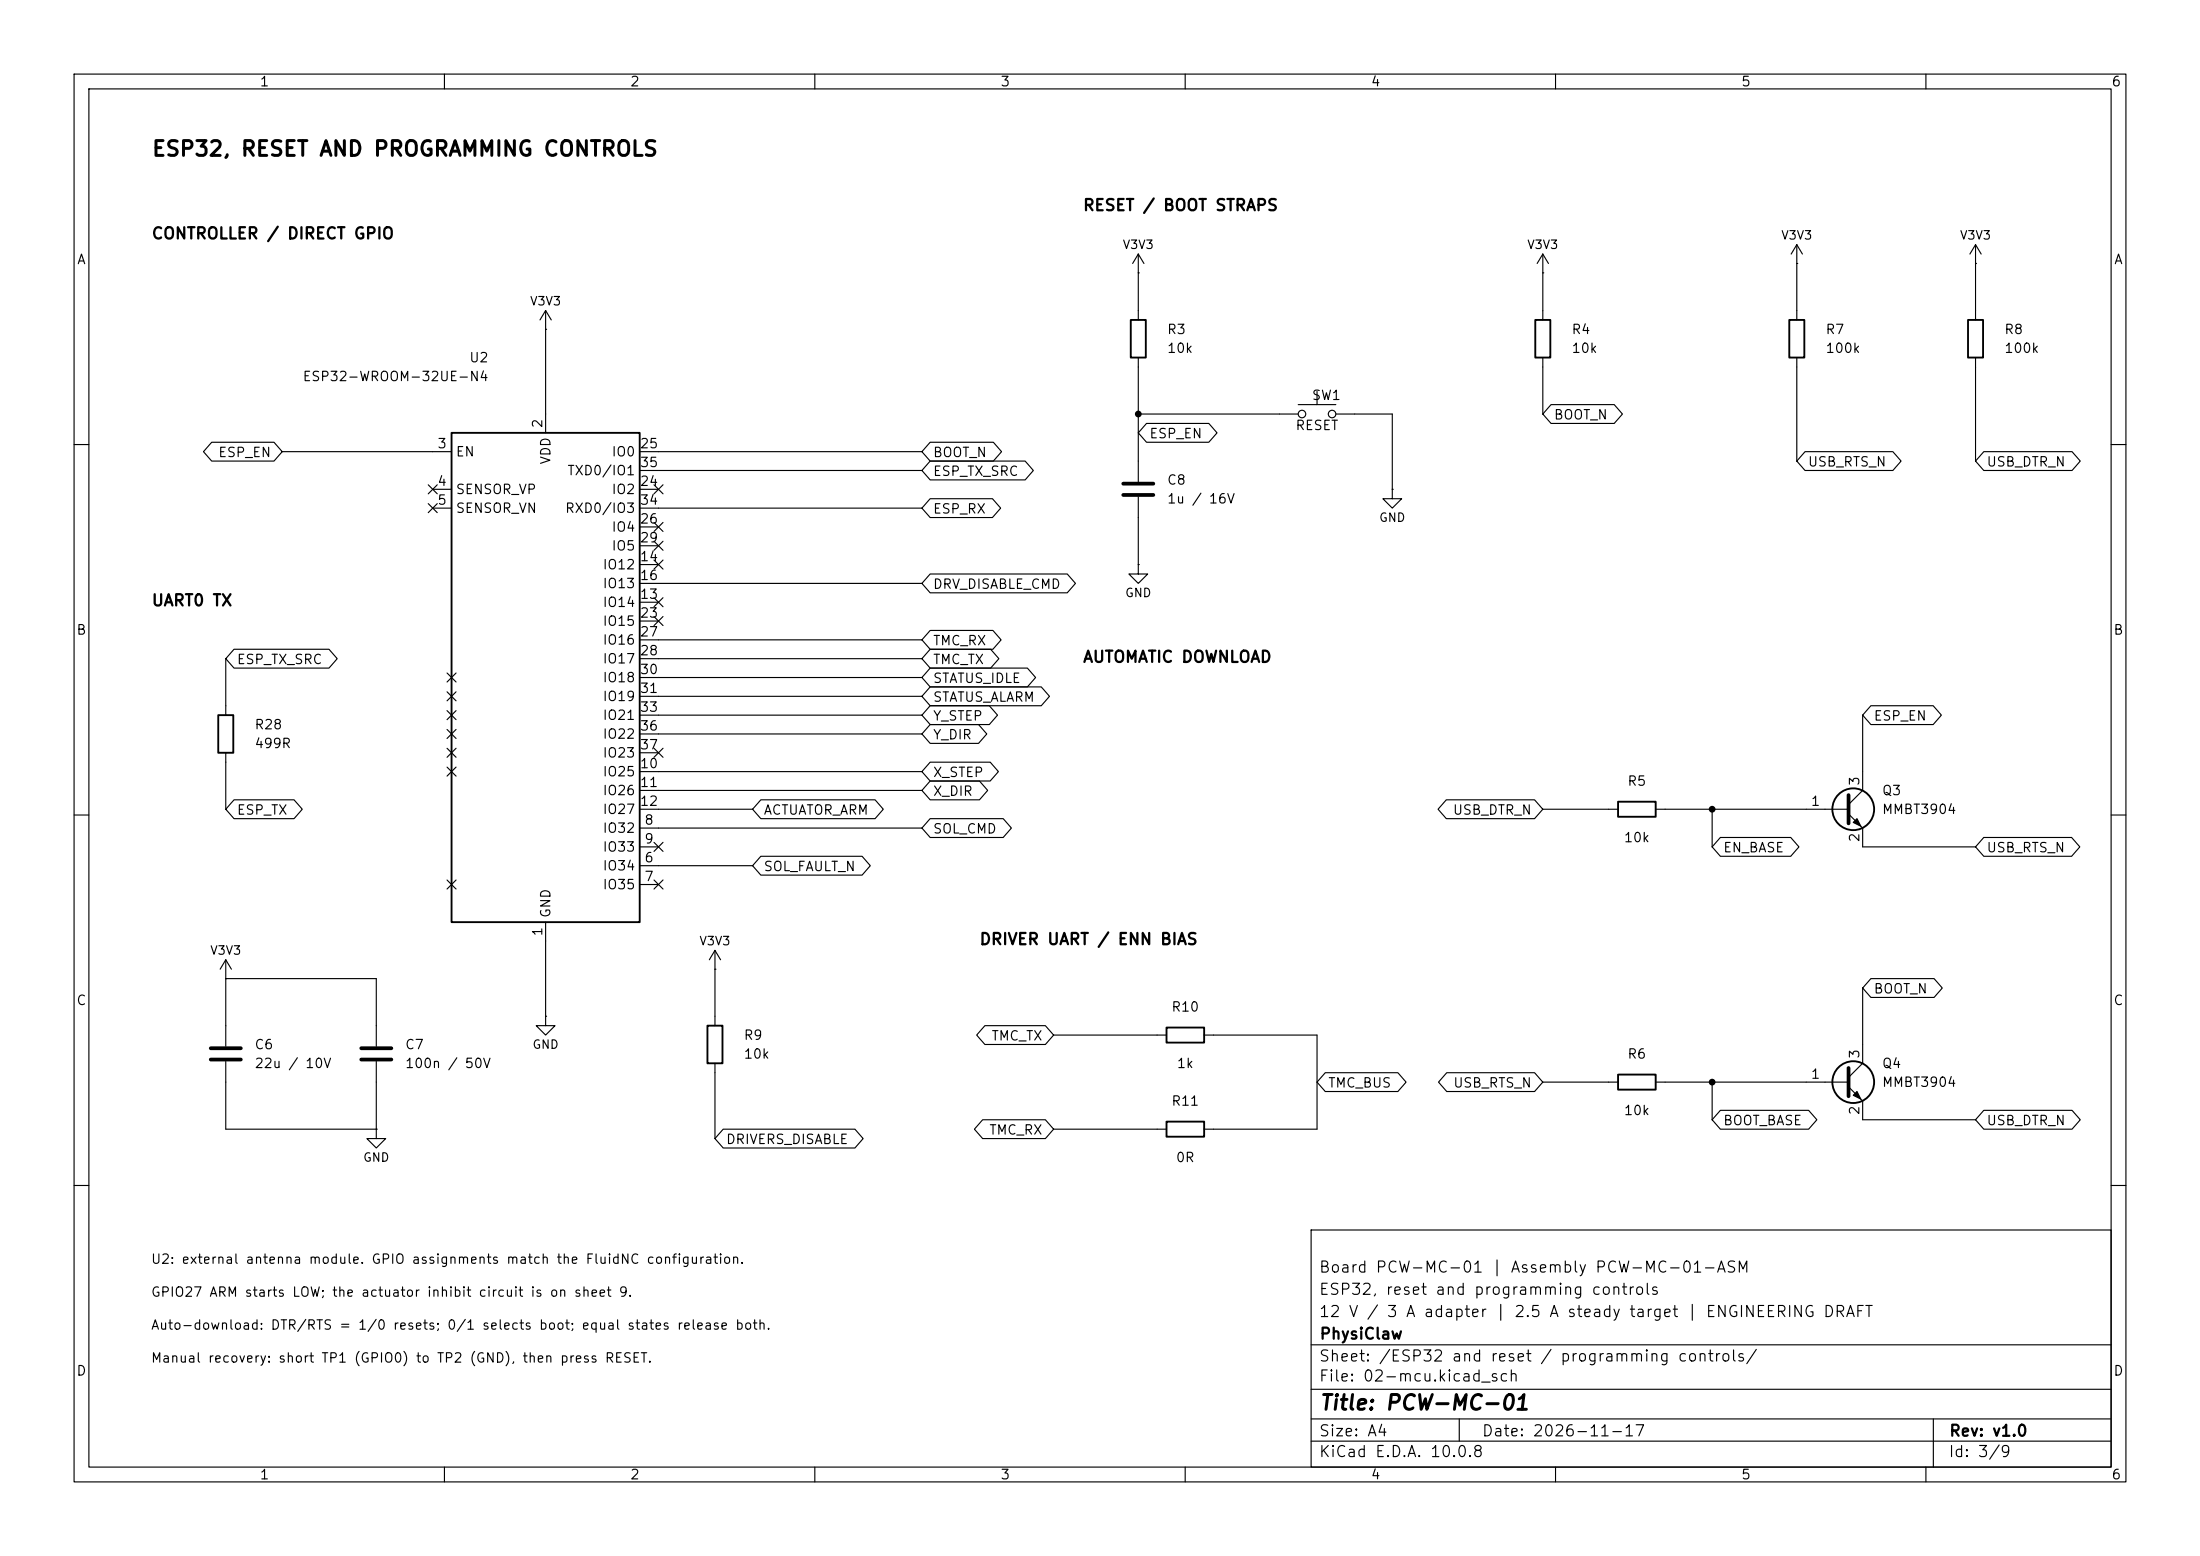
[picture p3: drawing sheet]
<svg xmlns="http://www.w3.org/2000/svg" width="297mm" height="210mm" viewBox="0 0 297 210" stroke-linecap="round" stroke-linejoin="round" font-family="sans-serif">
<g fill="none" stroke="#000" stroke-width=".15">
<path d="M10 10h277v190h-277zM12 12h273v186h-273zM60 10v2M110 10v2M160 10v2M210 10v2M260 10v2M153.7 36.8h.1M153.7 34.3l-.8 1.3M153.7 34.3l.7 1.3M153.7 34.3v8.9M208.3 36.8h.1"/>
<path d="M208.3 34.3v8.9M208.3 34.3l-.8 1.3M208.3 34.3l.7 1.3M242.6 35.6h.1M242.6 33l-.8 1.3M242.6 33l.7 1.3M242.6 33v10.2M266.7 35.6h.1M266.7 33v10.2M266.7 33l-.8 1.3M266.7 33l.8 1.3M28.6 59.7h8.4l1.1 1.3-1.1 1.2h-8.4l-1.1-1.2z"/>
<path d="M73.7 44.5h.1M73.7 41.9v16.5M73.7 41.9l-.8 1.3M73.7 41.9l.7 1.3M125.6 59.7h8.5l1.1 1.3-1.1 1.2h-8.5l-1.1-1.2zM153.7 48.3v16.7M153.7 55.9h21.6M154.8 57.1h8.4l1.1 1.3-1.1 1.3h-8.4l-1.1-1.3zM175.3 54.6h5M177.8 52.8v1.8M180.3 55.9h7.7v10.1M208.3 48.3v7.6"/>
<path d="M209.4 54.6h8.5l1.1 1.3-1.1 1.3h-8.5l-1.1-1.3zM242.6 48.3v13.9M266.7 48.3v13.9M10 60h2M38.1 61h22.9M57.8 65.4l1.2 1.2M57.8 68l1.2 1.2M58.4 66h2.6M58.4 68.6h2.6M59 65.4l-1.2 1.2M59 68l-1.2 1.2M86.4 61h38.1"/>
<path d="M86.4 66h2.5M86.4 68.6h38.1M86.4 76.2h2.5M86.4 78.7h38.1M86.4 71.1h2.5M86.4 73.7h2.5M86.4 63.5h38.1M88.3 65.4l1.2 1.2M88.3 70.5l1.2 1.2M88.3 73.1l1.2 1.2M88.3 75.6l1.2 1.2M89.5 75.6l-1.2 1.2"/>
<path d="M89.5 73.1l-1.2 1.2M89.5 65.4l-1.2 1.2M89.5 70.5l-1.2 1.2M125.6 77.5h18.5l1.1 1.2-1.1 1.3h-18.5l-1.1-1.3zM125.6 62.2h12.8l1.1 1.3-1.1 1.3h-12.8l-1.1-1.3zM125.6 67.3h8.4l1.1 1.3-1.1 1.3h-8.4l-1.1-1.3zM153.7 76.2v1.3h1.2l-1.2 1.2-1.3-1.2h1.3M153.7 76.2h.1M153.7 67.1v9.1M188 66v1.3h1.2l-1.2 1.3-1.3-1.3h1.3M188 66h.1M243.7 61h11.8l1.1 1.2-1.1 1.3h-11.8l-1.1-1.3z"/>
<path d="M267.8 61h11.9l1.1 1.2-1.1 1.3h-11.9l-1.1-1.3zM285 60h2M30.5 88.9v7.6M31.6 87.6h12.8l1.1 1.3-1.1 1.3h-12.8l-1.1-1.3zM60.4 90.8l1.2 1.2M60.4 93.4l1.2 1.2M60.4 95.9l1.2 1.2M60.4 98.5l1.2 1.2M61.6 90.8l-1.2 1.2M61.6 93.4l-1.2 1.2M61.6 95.9l-1.2 1.2M61.6 98.5l-1.2 1.2"/>
<path d="M86.4 81.3h2.5M86.4 83.8h2.5M86.4 86.4h38.1M86.4 88.9h38.1M86.4 91.4h38.1M86.4 94h38.1M86.4 96.5h38.1M86.4 99.1h38.1M88.3 83.2l1.2 1.2M88.3 80.7l1.2 1.2M89.5 83.2l-1.2 1.2M89.5 80.7l-1.2 1.2"/>
<path d="M125.6 85.1h8.4l1.2 1.3-1.2 1.2h-8.4l-1.1-1.2zM125.6 87.6h8.1l1.2 1.3-1.2 1.3h-8.1l-1.1-1.3zM125.6 90.2h13.1l1.1 1.2-1.1 1.3h-13.1l-1.1-1.3zM125.6 92.7h15l1.1 1.3-1.1 1.3h-15l-1.1-1.3zM125.6 95.2h8l1.1 1.3-1.1 1.3h-8l-1.1-1.3zM125.6 97.8h6.5l1.1 1.3-1.1 1.2h-6.5l-1.1-1.2zM251.5 96.5v10.2l-1.9 1.9M252.6 95.2h8.4l1.1 1.3-1.1 1.3h-8.4l-1.1-1.3zM10 110h2M30.5 101.6v7.6M31.6 107.9h8.1l1.1 1.3-1.1 1.3h-8.1l-1.1-1.3zM60.4 103.5l1.2 1.2"/>
<path d="M60.4 101l1.2 1.2M60.4 118.8l1.2 1.2M61.6 103.5l-1.2 1.2M61.6 101l-1.2 1.2M61.6 118.8l-1.2 1.2M86.4 116.8h15.2M86.4 119.4h2.5M86.4 111.8h38.1M86.4 114.3h2.5M86.4 104.1h38.1M86.4 106.7h38.1M86.4 109.2h15.2"/>
<path d="M86.4 101.6h2.5M88.3 118.8l1.2 1.2M88.3 113.7l1.2 1.2M88.3 101l1.2 1.2M89.5 118.8l-1.2 1.2M89.5 113.7l-1.2 1.2M89.5 101l-1.2 1.2M102.7 107.9h15.4l1.1 1.3-1.1 1.3h-15.4l-1.1-1.3zM102.7 115.6h13.7l1.1 1.2-1.1 1.3h-13.7l-1.1-1.3zM125.6 102.9h8.1l1.1 1.2-1.1 1.3h-8.1l-1.1-1.3zM125.6 105.4h6.6l1.1 1.3-1.1 1.3h-6.6l-1.1-1.3zM125.6 110.5h9.8l1.1 1.3-1.1 1.2h-9.8l-1.1-1.2z"/>
<path d="M195.3 107.9h11.9l1.1 1.3-1.1 1.3h-11.9l-1.2-1.3zM208.3 109.2h10.1M223.5 109.2h26.1M231.1 109.2v5.1M232.3 113h9.4l1.2 1.3-1.2 1.3h-9.4l-1.2-1.3zM249.6 109.9l1.9 1.9v2.5h15.2M267.8 113h11.9l1.1 1.3-1.1 1.3h-11.9l-1.1-1.3zM285 110h2M30.5 132.1h.1M30.5 129.5v11.7M30.5 129.5l-.8 1.3M30.5 129.5l.7 1.3"/>
<path d="M30.5 132.1h20.3v9.1M73.7 137.2v1.2h1.2l-1.2 1.3-1.3-1.3h1.3M73.7 137.2h.1M73.7 124.5v12.7M96.5 130.8h.1M96.5 128.3l-.7 1.2M96.5 128.3l.8 1.2M96.5 128.3v10.1M133 138.4h8.1l1.1 1.3-1.1 1.3h-8.1l-1.2-1.3zM142.2 139.7h15.3M162.6 139.7h15.2v12.7h-15.2M251.5 133.4v10.1l-1.9 1.9"/>
<path d="M252.6 132.1h8.5l1.1 1.3-1.1 1.2h-8.5l-1.1-1.2zM30.5 143.3v9.1h20.3M50.8 152.4v1.3h1.3l-1.3 1.2-1.3-1.2h1.3M50.8 152.4h.1M50.8 143.3v9.1M96.5 143.5v10.2M97.6 152.4h17.8l1.1 1.3-1.1 1.2h-17.8l-1.1-1.2zM132.7 151.1h8.4l1.1 1.3-1.1 1.3h-8.4l-1.2-1.3zM142.2 152.4h15.3M178.9 144.8h9.8l1.1 1.3-1.1 1.2h-9.8l-1.1-1.2zM195.3 144.8h11.9l1.1 1.3-1.1 1.2h-11.9l-1.1-1.2zM208.3 146.1h10.1"/>
<path d="M223.5 146.1h26.1M231.1 146.1v5M232.3 149.9h11.9l1.1 1.2-1.1 1.3h-11.9l-1.2-1.3zM249.6 146.7l1.9 1.9v2.5h15.2M267.8 149.9h11.9l1.1 1.2-1.1 1.3h-11.9l-1.1-1.3zM10 160h2M177 166h108v32h-108zM285 160h2M60 198v2M110 198v2M160 198v2M177 194.5h108"/>
<path d="M177 191.5h108M177 187.5h108M177 181.5h108M197 191.5v3M210 198v2M260 198v2M261 191.5v6.5"/>
<circle cx="175.8" cy="55.9" r=".51"/>
<circle cx="179.8" cy="55.9" r=".51"/>
</g>
<g fill="none" stroke="#000" stroke-width=".25">
<path d="M61 58.4h25.4v66.1h-25.4zM152.7 43.2h2v5.1h-2zM207.3 43.2h2v5.1h-2zM241.6 43.2h2v5.1h-2zM265.7 43.2h2v5.1h-2zM29.5 96.5h2v5.1h-2zM218.4 108.2h5.1v2h-5.1zM95.5 138.4h2v5.1h-2zM157.5 138.7h5.1v2h-5.1zM157.5 151.4h5.1v2h-5.1zM218.4 145h5.1v2.1h-5.1z"/>
<circle cx="250.2" cy="109.2" r="2.82"/>
<circle cx="250.2" cy="146" r="2.82"/>
</g>
<path d="M151.6 65.3h4.1M151.6 66.8h4.1M249.6 107.3v3.8M28.4 141.5h4.1M28.4 143h4.1M48.8 141.5h4M48.8 143h4M249.6 144.1v3.9" fill="none" stroke="#000" stroke-width=".51"/>
<path d="M250.2 111l.5-.5 .5 1zM250.2 147.8l.5-.5 .5 1z" fill="#000" stroke="#000" stroke-width=".15"/>
<g fill="#000">
<circle cx="153.7" cy="55.9" r=".46"/>
<circle cx="231.1" cy="109.2" r=".46"/>
<circle cx="231.1" cy="146.1" r=".46"/>
</g>
<g font-size="2">
<text x="20.4" y="21.6">ESP32, RESET AND PROGRAMMING CONTROLS</text>
<text x="178" y="190.8">Title: PCW-MC-01</text>
</g>
<g font-size="1.5">
<text x="146.1" y="28.8">RESET / BOOT STRAPS</text>
<text x="20.4" y="32.6">CONTROLLER / DIRECT GPIO</text>
<text x="20.4" y="82.2">UART0 TX</text>
<text x="146.1" y="89.8">AUTOMATIC DOWNLOAD</text>
<text x="132.1" y="127.9">DRIVER UART / ENN BIAS</text>
<text x="178" y="172.1">Board PCW-MC-01 | Assembly PCW-MC-01-ASM</text>
<text x="178" y="178.1">12 V / 3 A adapter | 2.5 A steady target | ENGINEERING DRAFT</text>
<text x="178" y="175.1">ESP32, reset and programming controls</text>
<text x="178" y="184.1">Sheet: /ESP32 and reset / programming controls/</text>
<text x="178" y="181.1">PhysiClaw</text>
<text x="178" y="186.8">File: 02-mcu.kicad_sch</text>
<text x="178" y="197">KiCad E.D.A. 10.0.8</text>
<text x="178" y="194.2">Size: A4</text>
<text x="200" y="194.2">Date: 2026-11-17</text>
<text x="263" y="197">Id: 3/9</text>
<text x="263" y="194.2">Rev: v1.0</text>
</g>
<g font-size="1.3">
<text x="35" y="12">1</text>
<text x="85" y="12">2</text>
<text x="135" y="12">3</text>
<text x="185" y="12">4</text>
<text x="235" y="12">5</text>
<text x="285" y="12">6</text>
<text x="10.3" y="36">A</text>
<text x="285.3" y="36">A</text>
<text x="157.5" y="45.4">R3</text>
<text x="157.5" y="48">10k</text>
<text x="212.1" y="45.4">R4</text>
<text x="212.1" y="48">10k</text>
<text x="246.4" y="45.4">R7</text>
<text x="246.4" y="48">100k</text>
<text x="270.5" y="45.4">R8</text>
<text x="270.5" y="48">100k</text>
<text x="40.8" y="51.8">ESP32-WROOM-32UE-N4</text>
<text x="63.3" y="49.2">U2</text>
<text x="73.5" y="57.9" transform="rotate(-90 73.5 57.9)">2</text>
<text x="155.1" y="59.5">ESP_EN</text>
<text x="174.8" y="58.4">RESET</text>
<text x="177" y="54.3">SW1</text>
<text x="209.7" y="56.9">BOOT_N</text>
<text x="29.4" y="62">ESP_EN</text>
<text x="59" y="60.8">3</text>
<text x="59" y="65.9">4</text>
<text x="61.4" y="61.9">EN</text>
<text x="74.6" y="62.8" transform="rotate(-90 74.6 62.8)">VDD</text>
<text x="76.5" y="64.5">TXD0/IO1</text>
<text x="82.5" y="61.9">IO0</text>
<text x="86.3" y="65.9">24</text>
<text x="86.3" y="60.8">25</text>
<text x="86.3" y="63.4">35</text>
<text x="125.9" y="64.6">ESP_TX_SRC</text>
<text x="125.9" y="62">BOOT_N</text>
<text x="157.5" y="65.7">C8</text>
<text x="244" y="63.3">USB_RTS_N</text>
<text x="268.1" y="63.3">USB_DTR_N</text>
<text x="59" y="68.4">5</text>
<text x="61.4" y="67">SENSOR_VP</text>
<text x="61.4" y="69.5">SENSOR_VN</text>
<text x="76.2" y="69.5">RXD0/IO3</text>
<text x="82.5" y="67">IO2</text>
<text x="86.3" y="71">26</text>
<text x="86.3" y="68.4">34</text>
<text x="125.9" y="69.6">ESP_RX</text>
<text x="157.5" y="68.3">1u / 16V</text>
<text x="81.3" y="77.2">IO12</text>
<text x="82.5" y="72.1">IO4</text>
<text x="82.5" y="74.6">IO5</text>
<text x="86.3" y="76.1">14</text>
<text x="86.3" y="73.5">29</text>
<text x="81.3" y="82.2">IO14</text>
<text x="81.3" y="79.7">IO13</text>
<text x="86.3" y="81.1">13</text>
<text x="86.3" y="78.6">16</text>
<text x="86.3" y="83.7">23</text>
<text x="125.9" y="79.8">DRV_DISABLE_CMD</text>
<text x="10.2" y="86">B</text>
<text x="31.9" y="90">ESP_TX_SRC</text>
<text x="81.3" y="84.8">IO15</text>
<text x="81.3" y="87.3">IO16</text>
<text x="81.3" y="89.9">IO17</text>
<text x="86.3" y="86.2">27</text>
<text x="86.3" y="88.8">28</text>
<text x="125.9" y="87.4">TMC_RX</text>
<text x="125.9" y="90">TMC_TX</text>
<text x="285.2" y="86">B</text>
<text x="81.3" y="92.4">IO18</text>
<text x="81.3" y="94.9">IO19</text>
<text x="86.3" y="91.3">30</text>
<text x="86.3" y="93.8">31</text>
<text x="125.9" y="92.5">STATUS_IDLE</text>
<text x="125.9" y="95">STATUS_ALARM</text>
<text x="34.3" y="98.8">R28</text>
<text x="34.3" y="101.3">499R</text>
<text x="81.3" y="97.5">IO21</text>
<text x="81.3" y="100">IO22</text>
<text x="86.3" y="96.4">33</text>
<text x="86.3" y="98.9">36</text>
<text x="86.3" y="101.5">37</text>
<text x="125.9" y="97.6">Y_STEP</text>
<text x="125.9" y="100.1">Y_DIR</text>
<text x="252.9" y="97.6">ESP_EN</text>
<text x="81.3" y="105.1">IO25</text>
<text x="81.3" y="107.6">IO26</text>
<text x="81.3" y="102.6">IO23</text>
<text x="86.3" y="104">10</text>
<text x="86.3" y="106.5">11</text>
<text x="125.9" y="105.2">X_STEP</text>
<text x="125.9" y="107.7">X_DIR</text>
<text x="219.6" y="106.4">R5</text>
<text x="251.3" y="106.1" transform="rotate(-90 251.3 106.1)">3</text>
<text x="254" y="107.6">Q3</text>
<text x="31.9" y="110.3">ESP_TX</text>
<text x="81.3" y="112.7">IO32</text>
<text x="81.3" y="110.2">IO27</text>
<text x="86.3" y="109.1">12</text>
<text x="86.9" y="111.6">8</text>
<text x="103" y="110.3">ACTUATOR_ARM</text>
<text x="125.9" y="112.8">SOL_CMD</text>
<text x="196" y="110.3">USB_DTR_N</text>
<text x="219.1" y="114">10k</text>
<text x="244.4" y="109.1">1</text>
<text x="251.3" y="113.8" transform="rotate(-90 251.3 113.8)">2</text>
<text x="254" y="110.2">MMBT3904</text>
<text x="81.3" y="117.8">IO34</text>
<text x="81.3" y="115.3">IO33</text>
<text x="86.9" y="116.7">6</text>
<text x="86.9" y="119.2">7</text>
<text x="86.9" y="114.2">9</text>
<text x="103" y="117.9">SOL_FAULT_N</text>
<text x="232.5" y="115.4">EN_BASE</text>
<text x="268.1" y="115.4">USB_RTS_N</text>
<text x="74.6" y="124" transform="rotate(-90 74.6 124)">GND</text>
<text x="81.3" y="120.3">IO35</text>
<text x="73.5" y="126.5" transform="rotate(-90 73.5 126.5)">1</text>
<text x="10.2" y="136">C</text>
<text x="158" y="136.9">R10</text>
<text x="252.9" y="134.4">BOOT_N</text>
<text x="285.2" y="136">C</text>
<text x="34.3" y="141.9">C6</text>
<text x="54.6" y="141.9">C7</text>
<text x="100.3" y="140.7">R9</text>
<text x="100.3" y="143.2">10k</text>
<text x="133.8" y="140.8">TMC_TX</text>
<text x="219.6" y="143.2">R6</text>
<text x="251.3" y="143" transform="rotate(-90 251.3 143)">3</text>
<text x="34.3" y="144.5">22u / 10V</text>
<text x="54.6" y="144.5">100n / 50V</text>
<text x="158" y="149.6">R11</text>
<text x="158.8" y="144.5">1k</text>
<text x="179.2" y="147.1">TMC_BUS</text>
<text x="196.1" y="147.1">USB_RTS_N</text>
<text x="244.4" y="145.9">1</text>
<text x="254" y="144.5">Q4</text>
<text x="254" y="147">MMBT3904</text>
<text x="97.9" y="154.7">DRIVERS_DISABLE</text>
<text x="133.4" y="153.5">TMC_RX</text>
<text x="219.1" y="150.8">10k</text>
<text x="232.5" y="152.2">BOOT_BASE</text>
<text x="251.3" y="150.6" transform="rotate(-90 251.3 150.6)">2</text>
<text x="268.1" y="152.2">USB_DTR_N</text>
<text x="158.7" y="157.2">0R</text>
<text x="20.3" y="170.9">U2: external antenna module. GPIO assignments match the FluidNC configuration.</text>
<text x="20.3" y="179.8">Auto-download: DTR/RTS = 1/0 resets; 0/1 selects boot; equal states release both.</text>
<text x="20.3" y="175.3">GPIO27 ARM starts LOW; the actuator inhibit circuit is on sheet 9.</text>
<text x="10.2" y="186">D</text>
<text x="20.3" y="184.2">Manual recovery: short TP1 (GPIO0) to TP2 (GND), then press RESET.</text>
<text x="285.2" y="186">D</text>
<text x="35" y="200">1</text>
<text x="85" y="200">2</text>
<text x="135" y="200">3</text>
<text x="185" y="200">4</text>
<text x="235" y="200">5</text>
<text x="285" y="200">6</text>
</g>
<g font-size="1.2">
<text x="151.5" y="33.9">V3V3</text>
<text x="206.1" y="33.9">V3V3</text>
<text x="240.4" y="32.6">V3V3</text>
<text x="264.5" y="32.6">V3V3</text>
<text x="71.5" y="41.5">V3V3</text>
<text x="186.1" y="70.7">GND</text>
<text x="151.8" y="80.9">GND</text>
<text x="28.3" y="129.1">V3V3</text>
<text x="94.3" y="127.9">V3V3</text>
<text x="71.8" y="141.8">GND</text>
<text x="48.9" y="157.1">GND</text>
</g>
</svg>
